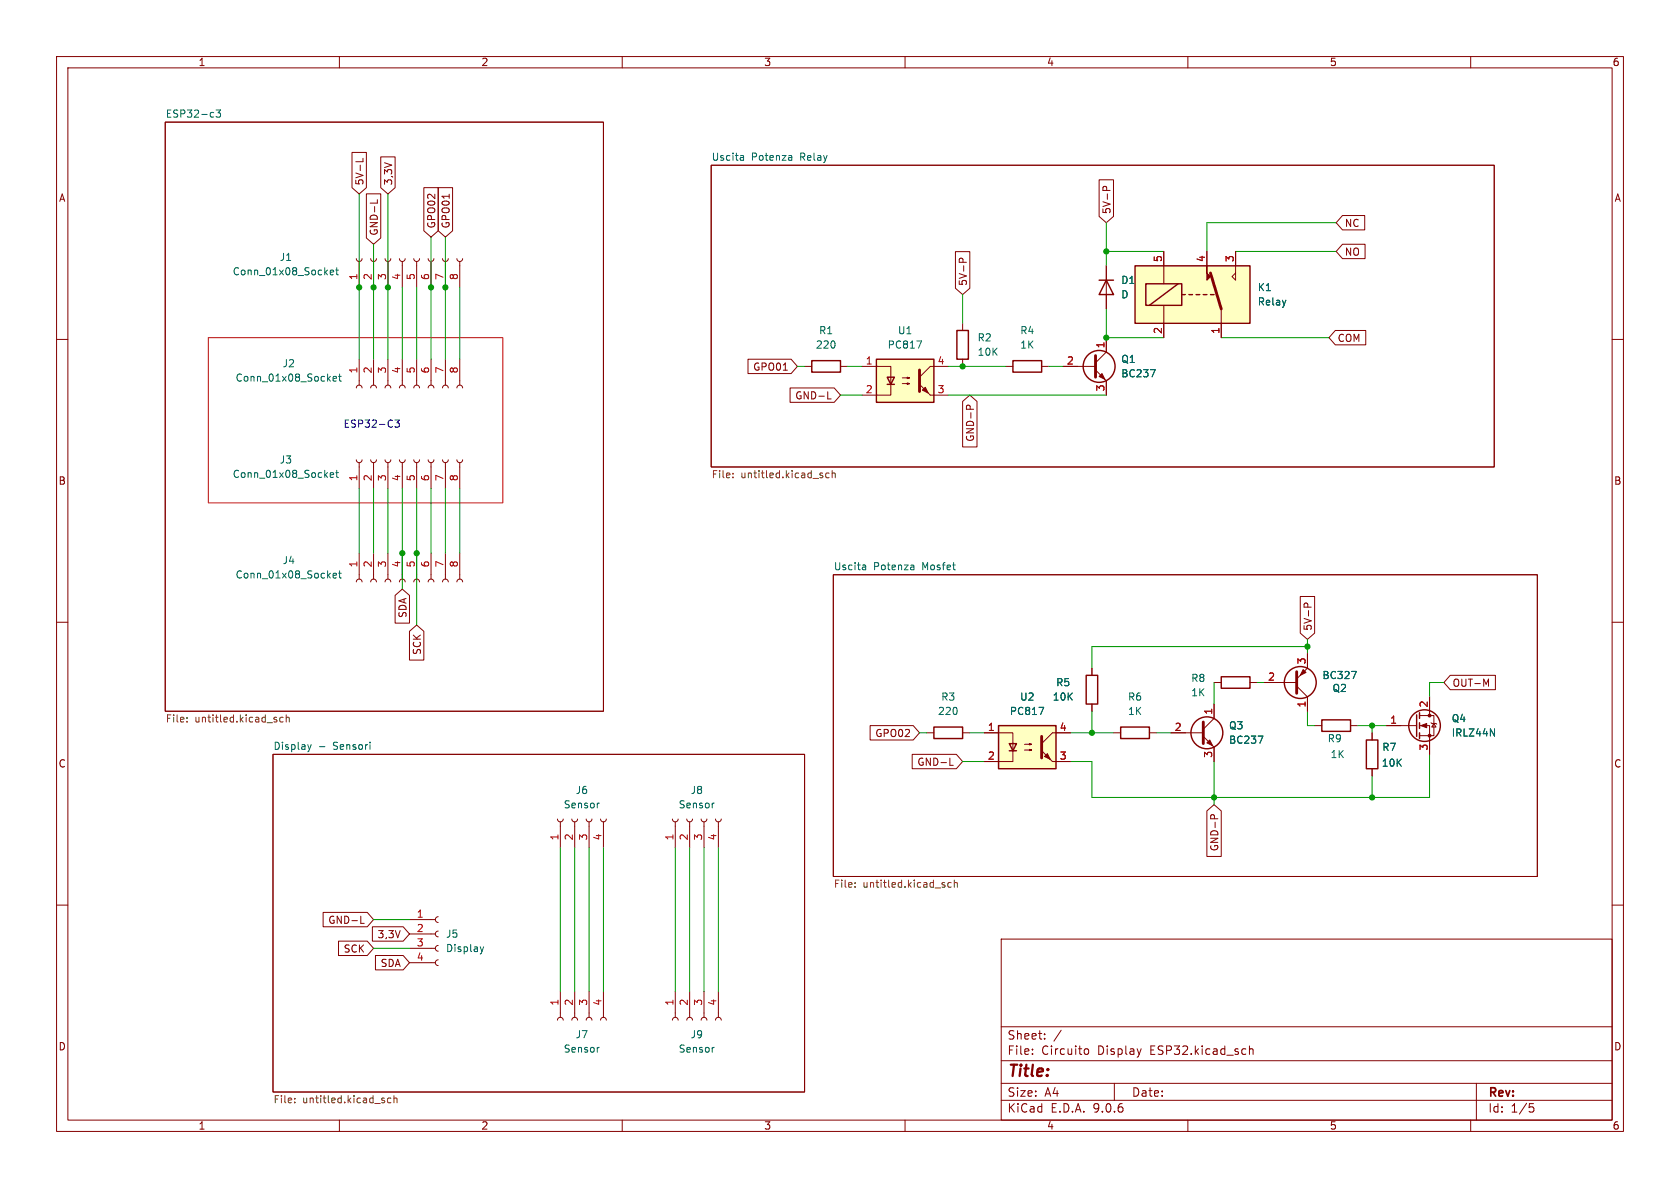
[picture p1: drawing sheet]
<svg xmlns="http://www.w3.org/2000/svg" width="297mm" height="210mm" viewBox="0 0 297 210" stroke-linecap="round" stroke-linejoin="round" font-family="sans-serif">
<g fill="none" stroke="#840000" stroke-width=".18">
<path d="M10 10h277v190h-277zM12 12h273v186h-273zM60 10v2M110 10v2M160 10v2M210 10v2M260 10v2M29.2 21.6h77.5v104.1h-77.5zM125.7 29.2h138.5v53.4h-138.5zM63 45.7l.1 .4 .4 .1 .4-.1 .1-.4M63.5 46.2v4.6M65.5 45.7l.2 .4 .3 .1 .4-.1 .1-.4"/>
<path d="M66 46.2v4.6M68.1 45.7l.1 .4 .4 .1 .3-.1 .2-.4M68.6 46.2v4.6M70.6 45.7l.2 .4 .3 .1 .4-.1 .1-.4M71.1 46.2v4.6M73.2 45.7l.1 .4 .4 .1 .3-.1 .2-.4M73.7 46.2v4.6M75.7 45.7l.1 .4 .4 .1 .4-.1 .1-.4M76.2 46.2v4.6M78.2 45.7l.2 .4 .3 .1 .4-.1 .1-.4M78.7 46.2v4.6M80.8 45.7l.1 .4 .4 .1 .3-.1 .2-.4"/>
<path d="M81.3 46.2v4.6M170.2 57.2v1.2M195.6 47v7.6M10 60h2M63 68.6l.1-.4 .4-.1 .4 .1 .1 .4M63.5 63.5v4.6M65.5 68.6l.2-.4 .3-.1 .4 .1 .1 .4M66 63.5v4.6M68.1 68.6l.1-.4 .4-.1 .3 .1 .2 .4M68.6 63.5v4.6M70.6 68.6l.2-.4 .3-.1 .4 .1 .1 .4M71.1 63.5v4.6"/>
<path d="M73.2 68.6l.1-.4 .4-.1 .3 .1 .2 .4M73.7 63.5v4.6M75.7 68.6l.1-.4 .4-.1 .4 .1 .1 .4M76.2 63.5v4.6M78.2 68.6l.2-.4 .3-.1 .4 .1 .1 .4M78.7 63.5v4.6M80.8 68.6l.1-.4 .4-.1 .3 .1 .2 .4M81.3 63.5v4.6M142.2 64.8h1.3M148.6 64.8h1.3M170.2 63.5v1.3M285 60h2"/>
<path d="M63 81.3l.1 .3 .4 .2 .4-.2 .1-.3M63.5 81.8v4.6M63.5 97.8v4.6M65.5 81.3l.2 .3 .3 .2 .4-.2 .1-.3M66 81.8v4.6M66 97.8v4.6M68.1 81.3l.1 .3 .4 .2 .3-.2 .2-.3M68.6 81.8v4.6M68.6 97.8v4.6M70.6 81.3l.2 .3 .3 .2 .4-.2 .1-.3M71.1 81.8v4.6M71.1 97.8v4.6"/>
<path d="M73.2 81.3l.1 .3 .4 .2 .3-.2 .2-.3M73.7 81.8v4.6M73.7 97.8v4.6M75.7 81.3l.1 .3 .4 .2 .4-.2 .1-.3M76.2 81.8v4.6M76.2 97.8v4.6M78.2 81.3l.2 .3 .3 .2 .4-.2 .1-.3M78.7 81.8v4.6M78.7 97.8v4.6M80.8 81.3l.1 .3 .4 .2 .3-.2 .2-.3M81.3 81.8v4.6M81.3 97.8v4.6"/>
<path d="M10 110h2M63 102.9l.1-.4 .4-.1 .4 .1 .1 .4M65.5 102.9l.2-.4 .3-.1 .4 .1 .1 .4M68.1 102.9l.1-.4 .4-.1 .3 .1 .2 .4M70.6 102.9l.2-.4 .3-.1 .4 .1 .1 .4M73.2 102.9l.1-.4 .4-.1 .3 .1 .2 .4M75.7 102.9l.1-.4 .4-.1 .4 .1 .1 .4M78.2 102.9l.2-.4 .3-.1 .4 .1 .1 .4M80.8 102.9l.1-.4 .4-.1 .3 .1 .2 .4M147.3 101.6h124.5v53.3h-124.5zM285 110h2M48.3 133.4h93.9v59.6h-93.9z"/>
<path d="M98.6 144.8l.1 .3 .4 .2 .3-.2 .2-.3M99.1 145.3v4.6M101.1 144.8l.1 .3 .4 .2 .4-.2 .1-.3M101.6 145.3v4.6M103.6 144.8l.2 .3 .3 .2 .4-.2 .1-.3M104.1 145.3v4.6M106.2 144.8l.1 .3 .4 .2 .3-.2 .2-.3M106.7 145.3v4.6M10 160h2M177 166h108v32h-108zM285 160h2M60 198v2"/>
<path d="M110 198v2M160 198v2M177 194.5h108M177 191.5h108M177 187.5h108M177 181.5h108M182.5 186.3v.1M182.5 185.5v.1M184.7 183.6v.1M184.7 182.8v.1M187.6 182.1l-1.3 2M191.8 185.5l.4-.1 .3 .3v.4l-.2 .2h-.5"/>
<path d="M197 191.5v3M201.7 185.4l-.3 1M210 198v2M220.9 185.5l.2-.1 .4 .1v.9M220.9 184.9v1.5M260 198v2M261 191.5v6.5M270.4 195.1h.7M270.5 195.7h.4l.3 .3-.2 .5-.5 .1"/>
</g>
<g fill="none" stroke="#006464" stroke-width=".18">
<path d="M37.7 19.9h.1M38.2 19.4h.8l-.4 .5 .3 .1v.6l-.2 .1-.5-.1M37.8 20.7h-.1M131 27.5h.4l.1 .8M131.5 28.3h-.5M131.5 27.8l-.5 .1M139.8 27.5l.2 .2v.6M140 28.3h-.1M140 27.8l-.1 .1M58.4 48.2l.6-.2-.1-.2-.3-.1-.2 .2v.6h.5M59.3 47.7h.5M59.5 47.3v1.1l.3 .2"/>
<path d="M58.9 67l.6-.2-.1-.2-.3-.1-.2 .2v.6h.5M59.9 66.5h.4M60 66.1v1.1l.3 .2M58.4 84l.6-.1-.1-.3h-.3l-.2 .1v.6h.5M59.3 83.6h.5M59.5 83.1v1.1l.3 .2M152.6 99.9h.4v.8M161.4 99.9l.2 .2v.6M58.9 101.8l.6-.2-.1-.2-.3-.1-.2 .2v.6h.5M59.9 101.3h.4M60 100.9v1.1l.3 .2M153 100.7h-.4"/>
<path d="M153 100.2h-.4M161.6 100.7h-.1M161.6 100.2h-.1M54.4 131.6l.3 .9M54.7 132.5l-.1 .3M55 131.6l-.3 .9M56.5 132h.9M106 142h-.3"/>
</g>
<g fill="none" stroke="#725600" stroke-width=".18">
<path d="M129.6 84.3v.2M129.6 83.7v.1M146.6 83.7l-.4-.1-.2 .3 .1 .5h.5M147.1 83.7l.2-.1 .3 .1 .1 .8M147.1 83.2v1.3M33.1 127.5v.1M33.1 126.9v.1M50.1 126.9l-.4-.1-.3 .2 .2 .6h.5M50.6 126.9l.2-.1 .3 .1v.7M50.6 126.4v1.2M151.2 156.7v.1M151.2 156.1v.1"/>
<path d="M168.2 156.1l-.4-.1-.2 .2 .1 .6h.5M168.7 156.1l.2-.1 .3 .1 .1 .7M168.7 155.6v1.2M52.1 194.8v.1M52.1 194.2v.1M69.1 194.2l-.4-.1-.2 .2 .1 .6h.5M69.6 194.2l.2-.1 .3 .1 .1 .7M69.6 193.7v1.2"/>
</g>
<path d="M169.2 58.4h2v5.1h-2zM194.3 49.5h2.5M195.6 49.5l1.2 2.6h-2.5zM143.5 63.8h5.1v2h-5.1z" fill="none" stroke="#840000" stroke-width=".25"/>
<path d="M200.7 47h20.3v10.2h-20.3z" fill="#ffffc2"/>
<path d="M205.7 44.5v5.7M205.7 54v5.7M213.4 44.5v2.5M215.9 54.6v5.1M218.4 44.5v5l-.6-.6 .6-.6" fill="none" stroke="#840000" stroke-width=".18"/>
<path d="M200.7 47h20.3v10.2h-20.3zM202.6 50.2h6.3v3.8h-6.3zM208.3 50.2l-5.1 3.8M208.9 52.1h.6M210.2 52.1h.6M211.5 52.1h.6M212.7 52.1h.7M214 52.1h.6" fill="none" stroke="#840000" stroke-width=".25"/>
<path d="M214 48.3l1.9 6.3" fill="none" stroke="#840000" stroke-width=".51"/>
<path d="M213.4 47v1.3l.6 .6-.6 .6z" fill="#840000" stroke="#840000" stroke-width=".18"/>
<path d="M154.9 63.5h10.2v7.6h-10.2z" fill="#ffffc2"/>
<g fill="none" stroke="#840000" stroke-width=".25">
<path d="M154.9 63.5h10.2v7.6h-10.2zM156.8 66.7h1.3l-.6 1.2zM156.8 67.9h1.3M179.1 63.8h5v2h-5zM192 119.4h2.1v5.1h-2.1zM215.9 119.6h5.1v2.1h-5.1zM165.1 128.5h5.1v2.1h-5.1zM198.1 128.5h5.1v2.1h-5.1zM233.7 127.3h5.1v2h-5.1zM241.6 130.8h2v5.1h-2zM250.4 126.4v3.8M251 126v1"/>
<path d="M251 127.8v1M251 129.5v1.1"/>
<circle cx="194.3" cy="64.8" r="2.82"/>
<circle cx="213.4" cy="129.5" r="2.82"/>
<circle cx="229.9" cy="120.6" r="2.82"/>
<circle cx="251.8" cy="128.3" r="2.79"/>
</g>
<g fill="none" stroke="#840000" stroke-width=".18">
<path d="M195.6 59.7v2.5l-1.9 1.9M152.4 64.8h5.1v5.1h-5.1M159.5 66.8h1.3l-.4 .1v-.2l.4 .1M159.5 67.8h1.3l-.4 .1v-.2l.4 .1M164.5 69.9h3.1M167.6 64.8h-3.1l-1.9 1.9M177.8 64.8h1.3M184.1 64.8h1.3M188 64.8h5.7M193.7 65.4l1.9 1.9v2.6M193 118.1v1.3M231.1 115.6v2.5l-1.9 1.9"/>
<path d="M163.8 129.5h1.3M170.2 129.5h1.2M193 124.5v1.2M196.8 129.5h1.3M203.2 129.5h1.3M207 129.5h5.7M212.7 130.2l1.9 1.9v2.5M214.6 120.7h1.3M214.6 124.5v2.5l-1.9 1.9M221 120.7h1.2M223.5 120.7h5.7M229.2 121.3l1.9 1.9v2.5"/>
<path d="M232.4 128.3h1.3M238.8 128.3h1.2M242.6 129.5v1.3M242.6 135.9v1.3M245.1 128.3h5.3M251 126.5h2.5v3.5h-2.5M251 128.3h1.7v5.1M252.7 123.2v3.3M253 127.8l.1 .1h.8l.1 .1M253.5 127.9l.4 .6h-.8zM118.9 144.8l.1 .3 .4 .2 .3-.2 .2-.3M119.4 145.3v4.6"/>
<path d="M121.4 144.8l.2 .3 .3 .2 .4-.2 .1-.3M121.9 145.3v4.6M124 144.8l.1 .3 .4 .2 .3-.2 .2-.3M124.5 145.3v4.6M126.5 144.8l.1 .3 .4 .2 .4-.2 .1-.3M127 145.3v4.6M72.4 162.6h4.6M72.4 165.1h4.6M72.4 167.6h4.6M72.4 170.2h4.6M77.5 162.1l-.4 .1-.1 .4 .1 .3 .4 .2M77.5 164.6l-.4 .1-.1 .4 .1 .4 .4 .1"/>
<path d="M77.5 167.1l-.4 .2-.1 .3 .1 .4 .4 .1M77.5 169.7l-.4 .1-.1 .4 .1 .3 .4 .2M99.1 175.3v4.5M101.6 175.3v4.5M104.1 175.3v4.5M106.7 175.3v4.5M119.4 175.3v4.5M121.9 175.3v4.5M124.5 175.3v4.5M127 175.3v4.5M98.6 180.3l.1-.3 .4-.2 .3 .2 .2 .3M101.1 180.3l.1-.3 .4-.2 .4 .2 .1 .3"/>
<path d="M103.6 180.3l.2-.3 .3-.2 .4 .2 .1 .3M106.2 180.3l.1-.3 .4-.2 .3 .2 .2 .3M118.9 180.3l.1-.3 .4-.2 .3 .2 .2 .3M121.4 180.3l.2-.3 .3-.2 .4 .2 .1 .3M124 180.3l.1-.3 .4-.2 .3 .2 .2 .3M126.5 180.3l.1-.3 .4-.2 .4 .2 .1 .3"/>
</g>
<path d="M162.6 65.4v3.8M193.7 62.9v3.8M229.2 118.7v3.9M212.7 127.6v3.8" fill="none" stroke="#840000" stroke-width=".51"/>
<g fill="#840000" stroke="#840000" stroke-width=".18">
<path d="M163.1 69l.5-.5 .5 1z"/>
<path d="M162.6 67.9l1.9 2z"/>
<path d="M194.3 66.5l.5-.5 .5 1.1z"/>
<path d="M251.2 128.3l1-.4v.8z"/>
<path d="M230.4 118.4l.5 .5-1 .5z"/>
<path d="M213.4 131.3l.5-.5 .5 1z"/>
<circle cx="252.7" cy="126.5" r=".25"/>
<circle cx="252.7" cy="130" r=".25"/>
</g>
<path d="M162.1 60.3h.8l-.5 1.2M203.4 65.3h.8l-.5 1.3M238.9 118.7h.9l-.6 1.3M222.4 130.1h.9l-.6 1.3M263.5 128.8l.7 1.3v-1.3M126.3 142h-.3M84.9 167.4l.3 .8M85.2 168.2l-.1 .3M85.5 167.4l-.3 .8M106 185.2h-.3M126.3 185.2h-.3" fill="none" stroke="#006464" stroke-width=".18"/>
<path d="M176.5 128.3h10.2v7.6h-10.2z" fill="#ffffc2"/>
<path d="M176.5 128.3h10.2v7.6h-10.2zM178.4 131.4h1.3l-.6 1.3zM178.4 132.7h1.3" fill="none" stroke="#840000" stroke-width=".25"/>
<g fill="none" stroke="#840000" stroke-width=".18">
<path d="M62.2 26.9h2.6v6.3l-1.3 1.1-1.3-1.1zM64.2 28v.6M64.8 34.3h2.5v7.8l-1.3 1.1-1.2-1.1zM66.7 35.3v.6M67.3 27.7h2.6v5.5l-1.3 1.1-1.3-1.1zM74.9 33.2h2.6v7.6l-1.3 1.1-1.3-1.1zM77.5 33.2h2.5v7.6l-1.3 1.1-1.2-1.1zM194.3 31.8h2.6v6.5l-1.3 1.1-1.3-1.1zM195 33.7v-.5l.2-.3 .4 .2v.6M237.3 38.1h4v2.5h-4l-1.1-1.2zM168.9 44.5h2.6v6.5l-1.3 1.1-1.3-1.1zM169.6 46.4v-.5l.2-.3 .4 .2v.6"/>
<path d="M195.6 47v2.5M195.6 52.1v2.5M195.6 59.7v2.5M205.7 44.5v2.5M205.7 57.2v2.5M213.4 44.5v2.5M215.9 57.2v2.5M218.4 44.5v2.5M236.1 58.4h5.3v2.6h-5.3l-1.2-1.3zM237.3 43.2h4v2.5h-4l-1.1-1.2zM132.2 63.5h7.7l1.1 1.3-1.1 1.2h-7.7zM139.7 68.6h7.8l1.1 1.3-1.1 1.2h-7.8z"/>
<path d="M146.3 70.5h.6M170.2 71l1.2-1.1 1.3 1.1v8h-2.5zM170.9 72.3v-.4l.2-.3 .4 .1v.6M188 64.8h2.5M195.6 67.3v2.6M69.8 105.3l1.3-1.2 1.3 1.2v4.9h-2.6zM72.4 111.6l1.3-1.1 1.2 1.1v5.1h-2.5zM193 118.1v1.3M229.9 105.4h2.5v6.5l-1.3 1.1-1.2-1.1zM230.5 107.3v-.5l.3-.2 .3 .1 .1 .6M231.1 115.6v2.5M256.4 119.4h8v2.5h-8l-1.1-1.2z"/>
<path d="M153.8 128.3h7.6l1.2 1.2-1.2 1.3h-7.6zM161.3 133.3h7.8l1.1 1.3-1.1 1.3h-7.8zM167.9 135.3h.6M174 129.5h5.1v5.1h-5.1M181.1 131.6h1.3l-.4 .1v-.3l.4 .2M181.1 132.6h1.3l-.4 .1v-.2l.4 .1M186.1 134.6h3.1M189.2 129.5h-3.1l-2 1.9M193 124.5v1.2M207 129.5h2.5M214.6 124.5v2.5M214.6 132.1v2.5"/>
<path d="M223.5 120.7h2.6M231.1 123.2v2.5M242.6 129.5v1.3M242.6 135.9v1.3M245.1 128.3h2.5M252.7 123.2v2.5M252.7 130.8v2.6M262.7 121l.4-.9v1.2M213.4 143.4l1.2-1.2 1.3 1.2v8h-2.5zM214 144.7v-.4l.3-.3 .3 .1 .1 .6M57.1 161.3h7.8l1.1 1.3-1.1 1.2h-7.8zM59.8 166.4h5.1l1.1 1.2-1.1 1.3h-5.1z"/>
<path d="M63.8 163.2h.6M65.8 163.8h5.5l1.1 1.3-1.1 1.3h-5.5zM66.4 168.9h4.9l1.1 1.3-1.1 1.3h-4.9z"/>
</g>
<path d="M184.1 130.2v3.8" fill="none" stroke="#840000" stroke-width=".51"/>
<g fill="#840000" stroke="#840000" stroke-width=".18">
<path d="M184.7 133.7l.5-.5 .5 1z"/>
<path d="M184.1 132.7l2 1.9z"/>
</g>
<path d="M203.4 65.3h.8l-.5 1.3M238.9 118.7h.9l-.6 1.3M183.7 125h.8l-.5 1.3M222.4 130.1h.9l-.6 1.3M263.5 128.8l.7 1.3v-1.3" fill="none" stroke="#006464" stroke-width=".18"/>
<path d="M36.8 59.7h52.1v29.2h-52.1z" fill="none" stroke="#f00" stroke-width=".18"/>
<g fill="none" stroke="#009600" stroke-width=".18">
<path d="M63.5 34.3v29.2M68.6 34.3v29.2M195.6 39.4v7.6M236.2 39.4h-22.8v5.1M66 43.2v20.3M71.1 50.8v12.7M73.7 50.8v12.7M76.2 41.9v21.6M78.7 41.9v21.6M81.3 50.8v12.7M170.2 52.1v5.1M195.6 44.5h10.1"/>
<path d="M195.6 54.6v5.1h10.1M215.9 59.7h19M218.4 44.5h17.8M141 64.8h1.2M148.6 69.9h3.8M149.9 64.8h2.5M167.6 69.9h28M167.6 64.8h10.2M185.4 64.8h2.6M63.5 86.4v11.4M66 86.4v11.4M68.6 86.4v11.4"/>
<path d="M71.1 86.4v17.7M73.7 86.4v24.1M76.2 86.4v11.4M78.7 86.4v11.4M81.3 86.4v11.4M231.1 113v2.6M231.1 114.3h-38.1v3.8M162.6 129.5h1.2M170.2 134.6h3.8M171.4 129.5h2.6M189.2 129.5h7.6M193 125.7v3.8"/>
<path d="M204.5 129.5h2.5M214.6 120.7v3.8M214.6 134.6v7.6M222.2 120.7h1.3M231.1 125.7v2.6h1.3M240 128.3h5.1M242.6 128.3v1.2M242.6 137.2v3.8M252.7 133.4v7.6h-59.7v-6.4h-3.8M255.3 120.7h-2.6v2.5M99.1 149.9v25.4M101.6 149.9v25.4"/>
<path d="M104.1 149.9v25.4M106.7 149.9v25.4M119.4 149.9v25.4M121.9 149.9v25.4M124.5 149.9v25.4M127 149.9v25.4M66 167.6h6.4M66 162.6h6.4"/>
</g>
<path d="M69.8 74.2h.8l-.4 .5 .3 .1v.6l-.1 .1-.6-.1" fill="none" stroke="#0000c2" stroke-width=".18"/>
<g fill="#009600" stroke="#009600" stroke-width=".18">
<circle cx="68.6" cy="50.8" r=".46"/>
<circle cx="66" cy="50.8" r=".46"/>
<circle cx="63.5" cy="50.8" r=".46"/>
<circle cx="76.2" cy="50.8" r=".46"/>
<circle cx="78.7" cy="50.8" r=".46"/>
<circle cx="195.6" cy="59.7" r=".46"/>
<circle cx="195.6" cy="44.5" r=".46"/>
<circle cx="170.2" cy="64.8" r=".46"/>
<circle cx="71.1" cy="97.8" r=".46"/>
<circle cx="73.7" cy="97.8" r=".46"/>
<circle cx="242.6" cy="141" r=".46"/>
<circle cx="242.6" cy="128.3" r=".46"/>
<circle cx="214.6" cy="141" r=".46"/>
<circle cx="231.1" cy="114.3" r=".46"/>
<circle cx="193" cy="129.5" r=".46"/>
</g>
<text font-size="2.8" fill="#840000" x="178" y="190.9">Title:</text>
<g font-size="2.1" fill="#840000">
<text x="178" y="184">Sheet:</text>
<text x="178" y="186.7">File:</text>
<text x="184.1" y="186.7">Circuito</text>
<text x="194.1" y="186.7">Display</text>
<text x="203.5" y="186.7">ESP32.kicad_sch</text>
<text x="178" y="196.9">KiCad</text>
<text x="178" y="194.1">Size:</text>
<text x="184.7" y="194.1">A4</text>
<text x="185.7" y="196.9">E.D.A.</text>
<text x="193.3" y="196.9">9.0.6</text>
<text x="200" y="194.1">Date:</text>
<text x="263" y="194.3">Rev:</text>
<text x="263" y="196.9">Id:</text>
<text x="267.1" y="196.9">1/5</text>
</g>
<g font-size="1.8" fill="#840000">
<text x="35" y="11.9">1</text>
<text x="85" y="11.9">2</text>
<text x="135" y="11.9">3</text>
<text x="185" y="11.9">4</text>
<text x="235" y="11.9">5</text>
<text x="285" y="11.9">6</text>
<text x="10.3" y="35.9">A</text>
<text x="64.5" y="32.9" transform="rotate(-90 64.5 32.9)">5V-L</text>
<text x="69.5" y="32.9" transform="rotate(-90 69.5 32.9)">3,3V</text>
<text x="285.3" y="35.9">A</text>
<text x="67" y="41.8" transform="rotate(-90 67 41.8)">GND-L</text>
<text x="77.2" y="40.5" transform="rotate(-90 77.2 40.5)">GPO02</text>
<text x="79.7" y="40.5" transform="rotate(-90 79.7 40.5)">GPO01</text>
<text x="196.5" y="37.9" transform="rotate(-90 196.5 37.9)">5V-P</text>
<text x="237.6" y="40.3">NC</text>
<text x="237.6" y="45.4">NO</text>
<text x="171.1" y="50.6" transform="rotate(-90 171.1 50.6)">5V-P</text>
<text x="133" y="65.7">GPO01</text>
<text x="236.4" y="60.6">COM</text>
<text x="140.5" y="70.8">GND-L</text>
<text x="172.4" y="78.2" transform="rotate(-90 172.4 78.2)">GND-P</text>
<text x="10.3" y="85.9">B</text>
<text x="285.3" y="85.9">B</text>
<text x="72.1" y="109.3" transform="rotate(-90 72.1 109.3)">SDA</text>
<text x="232.1" y="111.6" transform="rotate(-90 232.1 111.6)">5V-P</text>
<text x="74.6" y="115.9" transform="rotate(-90 74.6 115.9)">SCK</text>
<text x="256.7" y="121.6">OUT-M</text>
<text x="154.6" y="130.5">GPO02</text>
<text x="10.3" y="135.9">C</text>
<text x="162.1" y="135.6">GND-L</text>
<text x="285.3" y="135.9">C</text>
<text x="215.6" y="150.6" transform="rotate(-90 215.6 150.6)">GND-P</text>
<text x="57.9" y="163.5">GND-L</text>
<text x="66.6" y="166.1">3,3V</text>
<text x="60.7" y="168.6">SCK</text>
<text x="67.2" y="171.1">SDA</text>
<text x="10.3" y="185.9">D</text>
<text x="285.3" y="185.9">D</text>
<text x="35" y="199.9">1</text>
<text x="85" y="199.9">2</text>
<text x="135" y="199.9">3</text>
<text x="185" y="199.9">4</text>
<text x="235" y="199.9">5</text>
<text x="285" y="199.9">6</text>
</g>
<g font-size="1.8" fill="#006464">
<text x="29.2" y="20.9">ESP32-c3</text>
<text x="125.7" y="28.5">Uscita</text>
<text x="132.8" y="28.5">Potenza</text>
<text x="141.6" y="28.5">Relay</text>
<text x="49.4" y="46.3">J1</text>
<text x="41" y="48.9">Conn_01x08_Socket</text>
<text x="198.1" y="50.4">D1</text>
<text x="198.1" y="52.9">D</text>
<text x="222.3" y="51.7">K1</text>
<text x="144.7" y="59.3">R1</text>
<text x="158.6" y="59.3">U1</text>
<text x="180.3" y="59.3">R4</text>
<text x="222.3" y="54.2">Relay</text>
<text x="49.9" y="65.1">J2</text>
<text x="144.1" y="61.8">220</text>
<text x="156.8" y="61.8">PC817</text>
<text x="172.7" y="60.6">R2</text>
<text x="172.7" y="63.1">10K</text>
<text x="180.3" y="61.8">1K</text>
<text x="198.1" y="64.4">Q1</text>
<text x="41.5" y="67.7">Conn_01x08_Socket</text>
<text x="198.1" y="66.9">BC237</text>
<text x="49.4" y="82.1">J3</text>
<text x="41" y="84.7">Conn_01x08_Socket</text>
<text x="49.9" y="99.9">J4</text>
<text x="147.3" y="100.9">Uscita</text>
<text x="154.4" y="100.9">Potenza</text>
<text x="163.1" y="100.9">Mosfet</text>
<text x="41.5" y="102.5">Conn_01x08_Socket</text>
<text x="166.3" y="124.1">R3</text>
<text x="180.2" y="124.1">U2</text>
<text x="186" y="124.1">10K</text>
<text x="186.6" y="121.5">R5</text>
<text x="199.3" y="124.1">R6</text>
<text x="210.5" y="120.8">R8</text>
<text x="210.5" y="123.3">1K</text>
<text x="233.7" y="120.2">BC327</text>
<text x="235.5" y="122.5">Q2</text>
<text x="165.7" y="126.6">220</text>
<text x="178.4" y="126.6">PC817</text>
<text x="199.3" y="126.6">1K</text>
<text x="217.2" y="131.7">BC237</text>
<text x="217.2" y="129.1">Q3</text>
<text x="234.6" y="131.4">R9</text>
<text x="256.5" y="130.4">IRLZ44N</text>
<text x="256.5" y="127.9">Q4</text>
<text x="48.3" y="132.6">Display</text>
<text x="59" y="132.6">Sensori</text>
<text x="235.1" y="134.2">1K</text>
<text x="244.2" y="135.7">10K</text>
<text x="244.3" y="132.9">R7</text>
<text x="99.6" y="143.1">Sensor</text>
<text x="101.7" y="140.6">J6</text>
<text x="119.9" y="143.1">Sensor</text>
<text x="122" y="140.6">J8</text>
<text x="78.7" y="166">J5</text>
<text x="78.7" y="168.5">Display</text>
<text x="101.7" y="183.7">J7</text>
<text x="122" y="183.7">J9</text>
<text x="99.6" y="186.3">Sensor</text>
<text x="119.9" y="186.3">Sensor</text>
</g>
<g font-size="1.8" fill="#a90000">
<text x="205.5" y="46.4" transform="rotate(-90 205.5 46.4)">5</text>
<text x="213.1" y="46.4" transform="rotate(-90 213.1 46.4)">4</text>
<text x="218.2" y="46.4" transform="rotate(-90 218.2 46.4)">3</text>
<text x="63.2" y="49.6" transform="rotate(-90 63.2 49.6)">1</text>
<text x="65.8" y="49.6" transform="rotate(-90 65.8 49.6)">2</text>
<text x="68.3" y="49.6" transform="rotate(-90 68.3 49.6)">3</text>
<text x="70.9" y="49.6" transform="rotate(-90 70.9 49.6)">4</text>
<text x="73.4" y="49.6" transform="rotate(-90 73.4 49.6)">5</text>
<text x="75.9" y="49.6" transform="rotate(-90 75.9 49.6)">6</text>
<text x="78.5" y="49.6" transform="rotate(-90 78.5 49.6)">7</text>
<text x="81" y="49.6" transform="rotate(-90 81 49.6)">8</text>
<text x="205.5" y="59.1" transform="rotate(-90 205.5 59.1)">2</text>
<text x="215.6" y="59.1" transform="rotate(-90 215.6 59.1)">1</text>
<text x="153" y="64.5">1</text>
<text x="165.7" y="64.5">4</text>
<text x="188.5" y="64.5">2</text>
<text x="195.3" y="61.7" transform="rotate(-90 195.3 61.7)">1</text>
<text x="63.2" y="66.1" transform="rotate(-90 63.2 66.1)">1</text>
<text x="65.8" y="66.1" transform="rotate(-90 65.8 66.1)">2</text>
<text x="68.3" y="66.1" transform="rotate(-90 68.3 66.1)">3</text>
<text x="70.9" y="66.1" transform="rotate(-90 70.9 66.1)">4</text>
<text x="73.4" y="66.1" transform="rotate(-90 73.4 66.1)">5</text>
<text x="75.9" y="66.1" transform="rotate(-90 75.9 66.1)">6</text>
<text x="78.5" y="66.1" transform="rotate(-90 78.5 66.1)">7</text>
<text x="81" y="66.1" transform="rotate(-90 81 66.1)">8</text>
<text x="153" y="69.6">2</text>
<text x="165.7" y="69.6">3</text>
<text x="195.3" y="69.3" transform="rotate(-90 195.3 69.3)">3</text>
<text x="63.2" y="85.2" transform="rotate(-90 63.2 85.2)">1</text>
<text x="65.8" y="85.2" transform="rotate(-90 65.8 85.2)">2</text>
<text x="68.3" y="85.2" transform="rotate(-90 68.3 85.2)">3</text>
<text x="70.9" y="85.2" transform="rotate(-90 70.9 85.2)">4</text>
<text x="73.4" y="85.2" transform="rotate(-90 73.4 85.2)">5</text>
<text x="75.9" y="85.2" transform="rotate(-90 75.9 85.2)">6</text>
<text x="78.5" y="85.2" transform="rotate(-90 78.5 85.2)">7</text>
<text x="81" y="85.2" transform="rotate(-90 81 85.2)">8</text>
<text x="63.2" y="100.4" transform="rotate(-90 63.2 100.4)">1</text>
<text x="65.8" y="100.4" transform="rotate(-90 65.8 100.4)">2</text>
<text x="68.3" y="100.4" transform="rotate(-90 68.3 100.4)">3</text>
<text x="70.9" y="100.4" transform="rotate(-90 70.9 100.4)">4</text>
<text x="73.4" y="100.4" transform="rotate(-90 73.4 100.4)">5</text>
<text x="75.9" y="100.4" transform="rotate(-90 75.9 100.4)">6</text>
<text x="78.5" y="100.4" transform="rotate(-90 78.5 100.4)">7</text>
<text x="81" y="100.4" transform="rotate(-90 81 100.4)">8</text>
<text x="230.9" y="117.5" transform="rotate(-90 230.9 117.5)">3</text>
<text x="224.1" y="120.4">2</text>
<text x="230.9" y="125.2" transform="rotate(-90 230.9 125.2)">1</text>
<text x="252.5" y="125.2" transform="rotate(-90 252.5 125.2)">2</text>
<text x="174.6" y="129.3">1</text>
<text x="187.3" y="129.3">4</text>
<text x="207.6" y="129.3">2</text>
<text x="214.4" y="126.4" transform="rotate(-90 214.4 126.4)">1</text>
<text x="245.7" y="128">1</text>
<text x="174.6" y="134.4">2</text>
<text x="187.3" y="134.4">3</text>
<text x="214.4" y="134.1" transform="rotate(-90 214.4 134.1)">3</text>
<text x="252.5" y="132.8" transform="rotate(-90 252.5 132.8)">3</text>
<text x="98.8" y="148.7" transform="rotate(-90 98.8 148.7)">1</text>
<text x="101.3" y="148.7" transform="rotate(-90 101.3 148.7)">2</text>
<text x="103.9" y="148.7" transform="rotate(-90 103.9 148.7)">3</text>
<text x="106.4" y="148.7" transform="rotate(-90 106.4 148.7)">4</text>
<text x="119.1" y="148.7" transform="rotate(-90 119.1 148.7)">1</text>
<text x="121.7" y="148.7" transform="rotate(-90 121.7 148.7)">2</text>
<text x="124.2" y="148.7" transform="rotate(-90 124.2 148.7)">3</text>
<text x="126.7" y="148.7" transform="rotate(-90 126.7 148.7)">4</text>
<text x="73.6" y="162.3">1</text>
<text x="73.6" y="164.8">2</text>
<text x="73.6" y="167.4">3</text>
<text x="73.6" y="169.9">4</text>
<text x="98.8" y="177.9" transform="rotate(-90 98.8 177.9)">1</text>
<text x="101.3" y="177.9" transform="rotate(-90 101.3 177.9)">2</text>
<text x="103.9" y="177.9" transform="rotate(-90 103.9 177.9)">3</text>
<text x="106.4" y="177.9" transform="rotate(-90 106.4 177.9)">4</text>
<text x="119.1" y="177.9" transform="rotate(-90 119.1 177.9)">1</text>
<text x="121.7" y="177.9" transform="rotate(-90 121.7 177.9)">2</text>
<text x="124.2" y="177.9" transform="rotate(-90 124.2 177.9)">3</text>
<text x="126.7" y="177.9" transform="rotate(-90 126.7 177.9)">4</text>
</g>
<text font-size="1.8" fill="#0000c2" x="60.6" y="75.8">ESP32-C3</text>
<g font-size="1.8" fill="#725600">
<text x="125.7" y="84.9">File:</text>
<text x="131" y="84.9">untitled.kicad_sch</text>
<text x="29.2" y="128">File:</text>
<text x="34.4" y="128">untitled.kicad_sch</text>
<text x="147.3" y="157.3">File:</text>
<text x="152.5" y="157.3">untitled.kicad_sch</text>
<text x="48.3" y="195.4">File:</text>
<text x="53.5" y="195.4">untitled.kicad_sch</text>
</g>
</svg>
